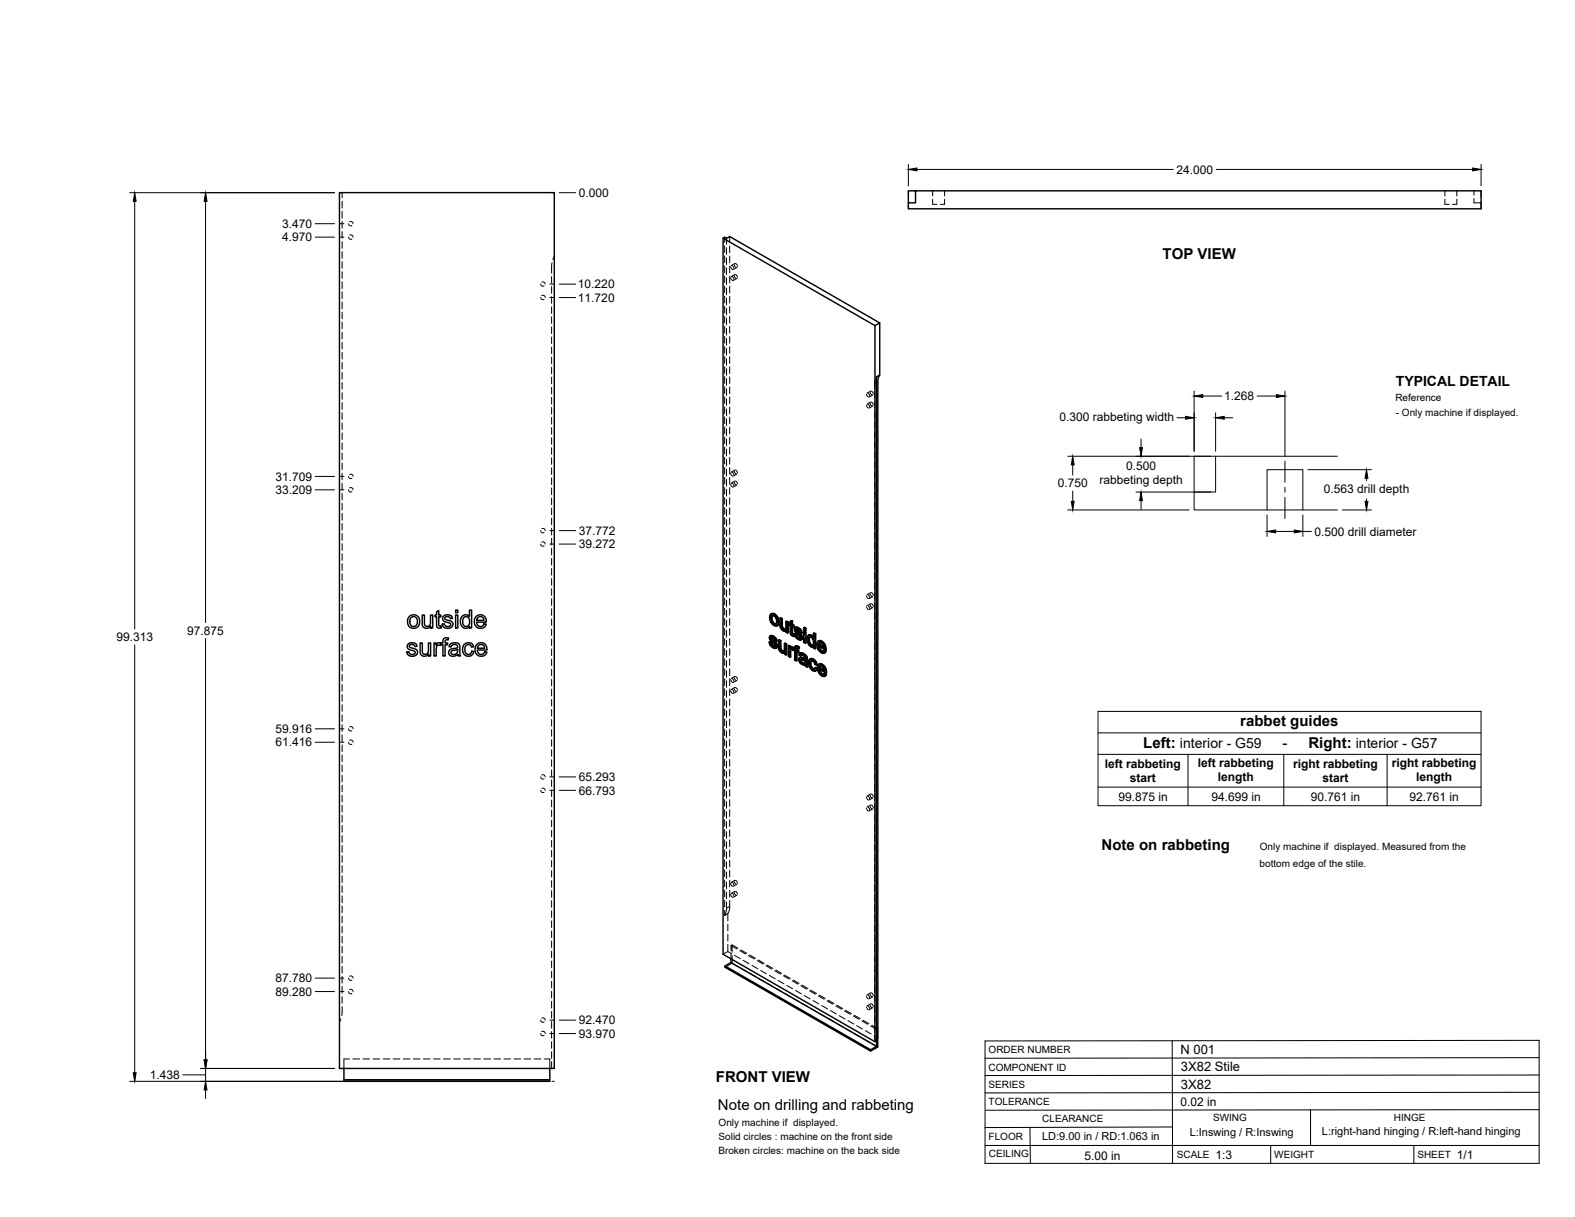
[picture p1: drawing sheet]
<svg xmlns="http://www.w3.org/2000/svg" width="559mm" height="432mm" viewBox="0 0 559 432" stroke-linecap="round" stroke-linejoin="round" font-family="sans-serif">
<!-- layer: Visible -->
<g fill="none" stroke="#000" stroke-width=".51">
<path d="M120.4 68.3h76.3v310.8h-76.3zM324.8 67.7h-2.5v4.3h2.5v-4.3h200.7v6.4h-203.2v-2.1M256.5 84.5v254.1l53.9 31 .6-.3M312.1 114.6l-53.2-30.7-1.1 .7-.7-.4-.6 .3 53.9 31M312.1 133v-18.4l-1.7 .9v254.1M145.3 218.6l1-.4a2.32 2.32 0 0 1 2.6 2.9 2.32 2.32 0 0 1-3.8 1.1l-.5-1.1a2.74 2.74 0 0 1 .7-2.5zM145.8 219.2l1.2-.4 .9 .8 .1 1.6-.7 1h-1.1l-.6-.6-.2-1.4zM149.8 218.2h.8v2.6a1.14 1.14 0 0 0 1.1 1.4 1.14 1.14 0 0 0 1-1.5v-2.5h.8v4.6h-.7v-.6a1.63 1.63 0 0 1-1.9 .7 1.63 1.63 0 0 1-1.1-1.8zM154.9 217.1l.8-.5v1.6h.7v.6h-.7v3.2l.7 .1 .2 .7-.6 .1a1 1 0 0 1-1.1-1.4v-2.7h-.6v-.6h.6zM157.4 218.6l1.3-.5a1.58 1.58 0 0 1 1.8 1.3l-.7 .1a.99 .99 0 0 0-1-.8 .99 .99 0 0 0-1 .9l2.7 1.2a1.69 1.69 0 0 1-.5 1.9 1.69 1.69 0 0 1-1.9 .1l-.6-.2-.5-.8-.1-.3 .8-.2a1.08 1.08 0 0 0 1.1 1.1 1.08 1.08 0 0 0 1-1.1l-1.9-.7a1.19 1.19 0 0 1-.5-2zM161.6 218.2h.8v4.6h-.8zM161.6 216.5h.8v.9h-.8z"/>
<path d="M163.9 218.7a1.73 1.73 0 0 1 2.7 .1v-2.3h.7v6.3h-.7v-.5a1.89 1.89 0 0 1-2.3 .4 1.89 1.89 0 0 1-1-2.2zM164.5 219.2l.6-.4a1.86 1.86 0 0 1 1.6 1.4 1.86 1.86 0 0 1-.8 2h-.1a1.78 1.78 0 0 1-1.7-1.1 1.78 1.78 0 0 1 .4-1.9zM168.9 218.8a2.14 2.14 0 0 1 2.5-.4 2.14 2.14 0 0 1 1.1 2.3h-3.4l.2 .8a1.29 1.29 0 0 0 1.2 .8 1.29 1.29 0 0 0 1.2-.9h.8l-.5 .9a2.34 2.34 0 0 1-3.2 0 2.34 2.34 0 0 1-.1-3.2zM169.5 219.1l1.3-.3a1.23 1.23 0 0 1 .9 1.3h-2.6zM273.6 217.8l.5-.2 .8 .2zM273.6 217.8l-.4 .5-.2 .8 .5 1.7 1.3 1.2 .6 .1 .5-.3M273.6 219.4l.3 1.2M274.1 218.4l-.2 .8M274.6 218l.9 .9a1.64 1.64 0 0 1 .9 1.7M274.9 217.8l1 1.2M275.7 219.1l.4 1.7 .3-.2-.2 1.1M276.7 219.3l.6 .3 .3-.1v2.8"/>
<path d="M277.3 219.6v2.7h.3l.2 .5M277.6 219.5l-.6-.3-.3 .1 .2 3.3 1 1.2 .6 .2 .4-.2M144.8 228.5l1.3-.5a1.58 1.58 0 0 1 1.9 1.3l-.8 .1a1.03 1.03 0 0 0-1-.7 1.03 1.03 0 0 0-1 .7l2.2 .9a1.42 1.42 0 0 1 .6 1.9 1.42 1.42 0 0 1-1.9 .6l-.9-.2-.7-.5-.2-.7 .8-.2a1.09 1.09 0 0 0 1.1 1 1.09 1.09 0 0 0 1.1-1l-1.9-.7a1.19 1.19 0 0 1-.6-2zM149.1 228.1h.7v2.6a1.14 1.14 0 0 0 1.2 1.5 1.14 1.14 0 0 0 1-1.6v-2.5h.8v4.6h-.7v-.6a1.63 1.63 0 0 1-2 .7 1.63 1.63 0 0 1-1-1.8zM154 228.1h.7v.7a1.1 1.1 0 0 1 1.8-.5l.6-.2v-.5a1.33 1.33 0 0 1 .6-1.2 1.33 1.33 0 0 1 1.5 0l-.2 .6a.71 .71 0 0 0-.7 0 .71 .71 0 0 0-.4 .7v.4h.9v.6h-.9v4h-.8v-4h-.6v-.3l-.3 .6a1.02 1.02 0 0 0-1.2 .1 1.02 1.02 0 0 0-.2 1.2v2.4h-.8zM159.6 228.7l.7-.5 1.1-.2 1.5 .5 .5 4.2h-.8l-.2-.5a1.77 1.77 0 0 1-1.9 .7 1.77 1.77 0 0 1-1.3-1.6l.7-.9 1.6-.4a.68 .68 0 0 0 .8-.6 .68 .68 0 0 0-.8-.7 1.12 1.12 0 0 0-1.4 .9l-.8-.2zM160.2 231l2-.5a1.19 1.19 0 0 1-.6 1.6 1.19 1.19 0 0 1-1.6-.7zM164.7 228.7l.1-.1a1.94 1.94 0 0 1 3.3 .9l-.8 .1a1.29 1.29 0 0 0-1.7-.8 1.29 1.29 0 0 0-.7 1.8l.2 .9 .7 .6a1.18 1.18 0 0 0 1.6-1l.7 .1-.3 .9a2.1 2.1 0 0 1-2.6 .5 2.1 2.1 0 0 1-1.1-2.5zM169.1 228.7a2.13 2.13 0 0 1 2.6-.4 2.13 2.13 0 0 1 1.1 2.3h-3.5l.2 .8a1.29 1.29 0 0 0 1.3 .8 1.29 1.29 0 0 0 1.1-.9l.8 .1-.5 .9-.9 .5a2.42 2.42 0 0 1-2.6-1.3 2.42 2.42 0 0 1 .4-2.8zM169.8 229l.6-.3 .8 .1 .6 .5 .2 .7h-2.6zM272.9 227.8l.5 .2M273.3 225.6l.7-.1 .4 .2"/>
<path d="M273.4 228l.3-.1 .2 .7-.2 .2zM273.5 226.5l.5 .4M273.6 226.7l.2 .3 .2-.1 1.4 1.2M273.6 225.5l-.4 .2M273.7 228.8l.6 .5h.7M273.7 225.7h.7l.7 .5M273.7 227.9l-.5-.2-.3 .1 .4 1.2 .7 .7a1.05 1.05 0 0 0 1.4 .2M273.8 227l1.2 1.2 .4-.1 .3 .5M273.8 226.2v.1M273.8 226.6v-.3l-.3 .2 .1-.2 .8 .2 .5 .9 .5 .2M273.9 220.6l.3-.1 .7 .7-.3 .2zM273.9 228.6l.6 .6"/>
<path d="M274 225.5l-.9 .3-.1 .7 .4 .9 1.5 1.4-.1 .7M274.2 225.8l.6 .6 .3-.2 .4 .6M274.2 220.5l-.3-1.3-.3 .1 .3-.8 .3-.1 .9 .6 .4 1.1-.2 1.3h-.7M274.3 229.3l.5 .2M274.8 226.4l.5 .6 .2-.2 .2 .7-.3 .1-.1-.6M274.9 221.2l.4 .2M274.9 229.4l-.1 .1M275.1 228.2l.3 .6 .3-.2 .1 .7M275.4 228.8l.2 .6 .2-.1-.1 .5M275.6 229.4l-.2 .5 .3-.1-.4 .2M276.1 220.8l-.2 1 .3-.1-.5 .4M276.2 227.1l.6 .3 .3-.1v2.8"/>
<path d="M276.8 227.4v2.8l.3-.1 .2 .5M276.8 230.2l.2 .5 .3-.1 .4 .4M277 230.7l.4 .4h.8l-.3 .1M277.1 227.3l-.6-.3-.3 .1v2.5l.2 1 .7 .9a.84 .84 0 0 0 1.3 .1M277.3 222.4l.2 .5 .3-.1 .4 .4M277.4 231.1l.5 .1M277.5 222.9l.5 .4h.7M278 223.3l.4 .1M278.3 228.3l.5 .3 .3-.1v3.7l-.3 .2v-3.8M278.4 231.6v.5l.4 .3M278.4 231.6l-.2 .1M278.7 223.3l-.3 .1"/>
<path d="M278.7 223.2l-.3 .2M278.8 220.5l.6 .3 .3-.1v3.8l-.3 .1v-3.8M278.9 223.8v.5l.5 .3M278.9 223.8l-.2 .1M279.1 228.5l-.5-.3-.3 .1v2.5l-.4 .4M279.7 220.7l-.6-.3-.3 .1-.1 2.7M279.7 229.1l.5 .3 .3-.1v.4l.3-.2M280.2 229.4v.6l.6-.5 .4 .1M280.3 221.1l-.4 .1v.5l.4 .2 .1 2.9 .7 .9h.7l-.1-.6h-.5M280.3 220.5l.9-.3v1.4M280.4 230.5l.1 2.5-.2 .2v-2M280.5 229.3l-.5-.3-.3 .1v3.8l.6 .3"/>
<path d="M280.6 229.7l.6-.1 .5 .4M280.7 230.3l-.1 .1M280.9 220.4v1.3l.3-.1 .5 .3M280.9 221.7l.5 .3 .3-.1v.5l-.3 .1v-.5M280.9 229.7l.6 .6M280.9 224.8l.6 .1M281 225l.7 .1M281.2 220.2l-.9 .3v.9l-.4-.2M281.2 222.4v2.2M281.3 230.8l-.8-.4v.7M281.4 222.5l-.5-.3v2.4l.4 .2M281.4 225.2l.1 .6"/>
<path d="M281.5 230.6l.4 .3v3.3l.6 .3M281.5 230.1v.5M281.5 230.3l-.2 .5M281.5 230.7l-.2 .1M281.7 230l.2 .1M281.8 224.9l.5 .2M282.2 222.7l.7-.2 .4 .2M282.3 229.3h.8l.5 .3M282.3 225.1l.3-.2 .3 .7-.3 .2zM282.4 223.5l.6 .4M282.4 223.8l.3 .2 .3-.1 1.2 1.2M282.5 230.7l.6 .4 .3-.2v.5l-.3 .2v-.5"/>
<path d="M282.5 222.5l-.4 .2M282.6 229.1l-.4 .2M282.6 225.8l.5 .5h.8M282.6 222.7h.7l.7 .5M282.6 224.9l-.6-.2-.2 .2 .4 1.2 .7 .6a1.07 1.07 0 0 0 1.4 .2M282.7 224l1.3 1.3 .2-.2 .4 .5M282.7 223.3h.1M282.7 223.6l-.3-.3 .8 .2 .6 1 .5 .2M282.8 231.4v2.9l-.3 .2v-3.3l.6 .4M282.8 230v.6M282.8 229.4l.6 .4 .2-.2-.3 .7 .1-.5M282.9 225.6l.5 .6"/>
<path d="M282.9 222.5l-.9 .3-.1 .7 .4 .9 1.4 1.3v.8M283 222.9l.7 .5 .3-.2 .4 .6M283.1 229.3l-.5-.2-.5 .2-.2 1.1-.4-.3 .2-.1M283.1 226.3l.6 .2M283.3 230.3a.4 .4 0 0 0-.5-.4 .4 .4 0 0 0-.3 .5v.3l.3-.1 .6 .3M283.7 223.4l.4 .6 .3-.2 .2 .7-.3 .2-.2-.7M283.8 233.4l.6-.2 1.2 .5M283.8 226.5h-.1M284 234.3l.1 .5 .3-.1 .5 .4M284 225.3l.3 .5 .3-.2 .1 .7M284 234.1v.2l.2-.1 .2 .5M284 233.2l-.4 .2"/>
<path d="M284.1 234.8l.5 .5h.9M284.1 233.4l1.5 .3M284.2 234l-.2 .1M284.2 231.8l.7 .3 .3-.2 .7 .5M284.2 234l.8 .2a.63 .63 0 0 1 .6 .6 .63 .63 0 0 1-.4 .7M284.3 234l-.1 .2M284.3 225.8l.2 .6 .2-.1-.1 .5M284.4 232.4l-.4 .4a.92 .92 0 0 1 1-.3 .92 .92 0 0 1 .6 .9v.3M284.4 233.2l-.8 .2-.2 .8 .5 1.1 1 .6a.59 .59 0 0 1 .9 .5l.6 .3M284.5 226.4l-.2 .5 .3-.1-.4 .3M284.5 231.6l-.7 .2M284.9 232.1l.7 .5 .3-.2 .4 .5"/>
<path d="M285.1 224.2l.3-.2 .6 .3-.3 .2zM285.1 222.7l.3-.1 .6 .3-.3 .1zM285.1 224.2v3.7l.6 .3M285.1 222.7v.8l.6 .3M285.2 231.9l-.7-.3-.8 .3-.2 .5 .5 .4M285.5 235.3h-.9M285.6 232.6l.4 .5 .3-.2 .1 .5M286 224.3v3.8l-.3 .1v-3.7M286 222.9v.7l-.3 .2v-.8M286 233.1l.2 .5 .2-.1 .1 2.5M286.2 233.6v2.6l.3-.2 .1 .6-.2 .1-.2-.5M286.9 227.1l.2 1.2"/>
<path d="M287 225.4h1l.5 .4M287.1 226.1l.8 .1 .7 1.4-.1 1.3-.7 .1M287.1 226.1l-.2 1 .3-.2 .2 1.2M287.1 228.3l.3-.2 .6 .7-.2 .2zM287.2 226.1h-.1M287.3 225.2l-.6 .3M287.4 226l-.2 .9M287.4 235.5a1.17 1.17 0 0 0 .7 1.3l.5 .5M287.6 233.8h.4a1.54 1.54 0 0 1 1.5 .9M287.7 236.7l.6 .7h.7M287.7 225.6l.5 .4h.4M287.8 233.6l-.5 .3"/>
<path d="M287.9 234.4l-.2 .9M288 225.4l-.7-.2-.5 .2-.5 .8 .2 1.8 .9 1.3a.79 .79 0 0 0 1.2 .1M288 228.8l.4 .1M288.4 234l.8 .8 .3-.1 .4 1.1-.3 .2-.4-1.2M288.6 224.7l.5 .3 .3-.1v5.2l-.3 .1v-5.2M288.6 233.9l-.8-.3-.5 .3a2.88 2.88 0 0 0 1.6 4.2h.3M288.6 229.4v.5l.5 .3M288.6 229.5l-.2 .1M289.2 237l.5 .4M289.4 224.9l-.5-.3-.3 .1v1.9l-.4-.6M289.6 236l-.5-.2-.5-1.1-.8-.2-.4 1 .3-.2 .3 1.2M289.7 237.4l.3-.2-.2 .5-.6 .4z"/>
<path d="M290 237.2l-.6-.4-.2 .2a.5 .5 0 0 1-.3 .5 .5 .5 0 0 1-.6-.1M290.2 227.5h.7a1.89 1.89 0 0 1 1.8 1.1M290.4 235.7l.7-.1a1.89 1.89 0 0 1 1.8 1.2M290.4 228.7l1.8 1.1-.2-.9-.5-.6a.6 .6 0 0 0-.7-.3 .6 .6 0 0 0-.4 .7l.3-.1 1.5 .8M290.6 236.9l1.8 1.1-.6-1.4a.62 .62 0 0 0-.8-.3 .62 .62 0 0 0-.4 .6l.3-.1 1.5 .8M290.7 230.4a1.16 1.16 0 0 0 1.4 .6M290.7 229.4l.3 .8M290.9 228l-.2 .6M290.9 237.6l.2 .8M290.9 238.5l.6 .8 .8-.1M291 236.3l-.1 .5M291.3 227.6l.9 .9a1.61 1.61 0 0 1 .9 1.8"/>
<path d="M291.4 231.1l.5 .1M291.5 235.8l.9 .9a1.6 1.6 0 0 1 .9 1.8M291.5 239.3l.6 .1M291.6 227.5l-.8-.2-.8 .6-.2 1.3 .4 1.1 .7 1 .9 .5h.6l.7-.8M291.8 235.7l-.7-.2-.8 .4-.3 1.1 .2 1.1 .7 1.2 .9 .6 .7 .1 .7-.8M292 231.1l-.1 .1M292.2 239.3l-.1 .1M292.2 230.8l.6 .4M292.4 228.8l.4 1.7 .3-.2-.3 .2M292.4 239l.6 .4M292.6 237l.4 1.7 .3-.2-.3 .2M292.8 230.6l-2.4-1.4 .3 1.2 .3-.2 .7 .7"/>
<path d="M293 238.8l-2.4-1.4 .3 1.1 .2-.1 .7 .7M293.1 231l-.7 .7M293.1 231l-.6-.4-.6 .6M293.2 239.2l-.6 .7M293.2 239.2l-.5-.4-.6 .6M259.4 340.2v1.3l-2.2 1.2v.5l51.7 29.7v-.4l-51.7-29.8M259.4 341.5l51.6 29.8-2.1 1.2M122 379.1v4.6h73.1v-.6h-73.1M195.1 379.1v4M311 371.3v-237.6l1.1-.7-.5 1.2-.2 1.4v235.9l-2.5 1.4M311.4 368.2l-.4 .3"/>
</g>
<!-- layer: Hidden -->
<g fill="none" stroke="#000" stroke-width=".35">
<path d="M121.4 68.3v1.9M121.4 71.4v2.4M121.4 75v2.4M121.4 78.6v2.3M123.7 79.4l.4 .7h.8M124.1 78.7l.7-.1 .5 .8M330.9 70.7v1.8h1.5M330.9 67.7v1.8M335.1 70.7v1.8h-1.5M335.1 67.7v1.8M512.6 70.7v1.8h1.6M512.6 67.7v1.8"/>
<path d="M516.9 70.7v1.8h-1.6M516.9 67.7v1.8M522.9 70.4v1.6h2.6M522.9 67.7v1.5M121.4 82.1v2.4M121.4 85.7v2.4M121.4 89.3v2.4M121.4 92.9v2.3M121.4 96.4v2.4M121.4 100v2.4M123.7 84.1l.4 .7h.8M124.1 83.4h.7l.5 .7"/>
<path d="M195.7 98.1v2.4M195.8 93.3l-.1 3.6M196.7 90.9l-.6 1.2M257.1 84.2v1.8M257.1 87.2v2.4M257.1 90.8v2.4M257.1 94.4v2.4M257.1 97.9v2.4M257.8 84.6v2.1M257.8 87.9v2.4M257.8 91.5v2.4M257.8 95.1v2.4"/>
<path d="M257.8 98.6v2.4M258.9 83.9v2.2M258.9 87.3v2.4M258.9 90.8v2.4M258.9 94.4v2.4M258.9 98v2.4M259.2 98.5l.3 .7 .5 .3M259.2 94.6l.3 .7 .5 .3M259.7 98.1l.4 .2 .3 .8M259.7 94.2l.4 .4 .3 .6M260.5 97.8l.3 .7 .4 .3M260.5 93.9l.3 .7 .4 .3"/>
<path d="M260.7 97.4l-1.3 .7M260.7 93.5l-1.3 .7M260.9 97.4l.5 .3 .2 .7M260.9 93.5l.5 .4 .2 .6M261.5 98.8l-1.3 .7M261.5 94.9l-1.3 .7M121.4 103.6v2.4M121.4 107.1v2.4M121.4 110.7v2.4M121.4 114.3v2.4M121.4 117.9v2.3M191.8 105.6l.4 .7 .8-.1"/>
<path d="M191.8 100.8l.4 .7h.8M192.2 104.9l.8-.1 .4 .8M192.2 100.1h.8l.4 .7M195.7 101.7v2.4M195.7 105.3v2.3M195.7 108.8v2.4M195.7 112.4v2.4M195.7 116v2.4M195.7 119.5v2.4M257.1 101.5v2.4M257.1 105.1v2.4M257.1 108.6v2.4"/>
<path d="M257.1 112.2v2.4M257.1 115.8v2.4M257.1 119.4v2.4M257.8 102.2v2.4M257.8 105.8v2.4M257.8 109.3v2.4M257.8 112.9v2.4M257.8 116.5v2.4M258.9 101.6v2.3M258.9 105.1v2.4M258.9 108.7v2.4M258.9 112.3v2.4"/>
<path d="M258.9 115.8v2.4M258.9 119.4v2.4M121.4 121.4v2.4M121.4 125v2.4M121.4 128.6v2.4M121.4 132.1v2.4M121.4 135.7v2.4M121.4 139.3v2.4M195.7 123.1v2.4M195.7 126.7v2.4M195.7 130.3v2.4M195.7 133.8v2.4"/>
<path d="M195.7 137.4v2.4M257.1 122.9v2.4M257.1 126.5v2.4M257.1 130.1v2.4M257.1 133.6v2.4M257.1 137.2v2.4M257.8 120.1v2.3M257.8 123.6v2.4M257.8 127.2v2.4M257.8 130.8v2.4M257.8 134.3v2.4M257.8 137.9v2.4"/>
<path d="M258.9 123v2.4M258.9 126.6v2.3M258.9 130.1v2.4M258.9 133.7v2.4M258.9 137.3v2.4M307.4 139.9l.3 .7 .5 .3M307.8 139.5l.5 .2 .3 .8M308.7 139.1l.3 .8 .4 .3M308.9 138.8l-1.3 .7M309.1 138.7l.5 .4 .2 .7M310.3 138.9v2.3M311 133.7l-.6 1.4-.1 2.6"/>
<path d="M121.4 142.9v2.3M121.4 146.4v2.4M121.4 150v2.4M121.4 153.6v2.4M121.4 157.1v2.4M195.7 141v2.4M195.7 144.5v2.4M195.7 148.1v2.4M195.7 151.7v2.4M195.7 155.3v2.3M195.7 158.8v2.4M257.1 140.8v2.4"/>
<path d="M257.1 144.4v2.3M257.1 147.9v2.4M257.1 151.5v2.4M257.1 155.1v2.4M257.1 158.7v2.3M257.8 141.5v2.4M257.8 145.1v2.3M257.8 148.6v2.4M257.8 152.2v2.4M257.8 155.8v2.4M257.8 159.4v2.3M258.9 140.8v2.4"/>
<path d="M258.9 144.4v2.4M258.9 148v2.4M258.9 151.6v2.3M258.9 155.1v2.4M258.9 158.7v2.4M307.4 143.8l.3 .7 .5 .3M307.8 143.4l.5 .2 .3 .8M308.7 143l.2 .6 .5 .5M308.9 142.7l-1.3 .7M309.1 142.6l.5 .4 .2 .7M309.7 144l-1.3 .8M309.7 140.1l-1.3 .8"/>
<path d="M310.3 142.4v2.4M310.3 146v2.4M310.3 149.6v2.4M310.3 153.1v2.4M310.3 156.7v2.4M121.4 160.7v2.4M121.4 164.3v2.4M121.4 167.9v2.3M121.4 171.4v2.4M121.4 175v2.4M121.4 178.6v2.4M123.7 169l.4 .7h.8"/>
<path d="M123.7 173.8l.4 .7h.8M124.1 168.3h.7l.5 .7M124.1 173.1h.7l.5 .7M195.7 162.4v2.4M195.7 166v2.4M195.7 169.5v2.4M195.7 173.1v2.4M195.7 176.7v2.4M257.1 162.2v2.4M257.1 165.8v2.4M257.1 169.4v2.3M257.1 173v2.3"/>
<path d="M257.1 176.5v2.4M257.8 162.9v2.4M257.8 166.5v2.4M257.8 170.1v2.4M257.8 173.7v2.3M257.8 177.2v2.4M258.9 162.3v2.4M258.9 165.9v2.3M258.9 169.4v2.4M258.9 173v2.4M258.9 176.6v2.3M259.2 167.9l.3 .7 .5 .3"/>
<path d="M259.2 171.8l.3 .7 .5 .3M259.7 167.5l.4 .4 .3 .6M259.7 171.4l.4 .4 .3 .6M260.5 167.2l.3 .7 .4 .3M260.5 171.1l.3 .7 .4 .3M260.7 166.8l-1.3 .7M260.7 170.7l-1.3 .7M260.9 166.8l.5 .4 .2 .6M260.9 170.7l.5 .3 .2 .7M261.5 168.2l-1.3 .7M261.5 172.1l-1.3 .7M310.3 160.3v2.4"/>
<path d="M310.3 163.9v2.3M310.3 167.4v2.4M310.3 171v2.4M310.3 174.6v2.4M310.3 178.2v2.3M121.4 182.2v2.3M121.4 185.7v2.4M121.4 189.3v2.4M121.4 192.9v2.3M121.4 196.4v2.4M191.8 193l.4 .7h.8M191.8 188.3l.4 .7h.8"/>
<path d="M192.2 192.3l.9 .1 .3 .6M192.2 187.6h.9l.3 .7M195.7 180.3v2.3M195.7 183.8v2.4M195.7 187.4v2.4M195.7 191v2.4M195.7 194.6v2.3M195.7 198.1v2.4M257.1 180.1v2.4M257.1 183.7v2.3M257.1 187.2v2.4M257.1 190.8v2.4"/>
<path d="M257.1 194.4v2.4M257.1 198v2.3M257.8 180.8v2.4M257.8 184.4v2.4M257.8 187.9v2.4M257.8 191.5v2.4M257.8 195.1v2.4M257.8 198.6v2.4M258.9 180.1v2.4M258.9 183.7v2.4M258.9 187.3v2.4M258.9 190.9v2.4"/>
<path d="M258.9 194.4v2.4M258.9 198v2.4M310.3 181.7v2.4M310.3 185.3v2.4M310.3 188.9v2.3M310.3 192.4v2.4M310.3 196v2.4M310.3 199.6v2.4M121.4 200v2.4M121.4 203.6v2.4M121.4 207.2v2.3M121.4 210.7v2.4"/>
<path d="M121.4 214.3v2.4M121.4 217.9v2.4M195.7 201.7v2.4M195.7 205.3v2.3M195.7 208.9v2.3M195.7 212.4v2.4M195.7 216v2.4M195.7 219.6v2.3M257.1 201.5v2.4M257.1 205.1v2.4M257.1 208.7v2.4M257.1 212.2v2.4"/>
<path d="M257.1 215.8v2.4M257.1 219.4v2.4M257.8 202.2v2.4M257.8 205.8v2.4M257.8 209.4v2.4M257.8 212.9v2.4M257.8 216.5v2.4M258.9 201.6v2.4M258.9 205.1v2.4M258.9 208.7v2.4M258.9 212.3v2.4M258.9 215.9v2.3"/>
<path d="M258.9 219.4v2.4M273.3 218.9l.4 1.7-.2 .2M273.8 217.7l-.8 1.4M274.1 218.4l-.2 .1M274.2 218.3l.7 .1-.3 .1M274.9 218.4l.6 .7-.2 .2M275.5 219.1l.3 1.2-.3 .2M277 219.2l.1 2.9-.3 .2M307.4 215.3l.3 .7 .5 .3M307.4 211.4l.3 .7 .5 .3M307.8 214.9l.5 .2 .3 .8M307.8 211l.5 .2 .3 .8"/>
<path d="M308.7 214.5l.2 .7 .5 .4M308.7 210.7l.2 .6 .5 .4M308.9 214.2l-1.3 .7M308.9 210.3l-1.3 .7M309.1 214.2l.5 .3 .2 .7M309.1 210.3l.5 .3 .2 .7M309.7 215.6l-1.3 .7M309.7 211.7l-1.3 .7M310.3 203.2v2.3M310.3 206.7v2.4M310.3 210.3v2.4M310.3 213.9v2.4"/>
<path d="M310.3 217.4v2.4M121.4 221.4v2.4M121.4 225v2.4M121.4 228.6v2.4M121.4 232.2v2.3M121.4 235.7v2.4M121.4 239.3v2.4M195.7 223.1v2.4M195.7 226.7v2.4M195.7 230.3v2.4M195.7 233.8v2.4M195.7 237.4v2.4"/>
<path d="M257.1 222.9v2.4M257.1 226.5v2.4M257.1 230.1v2.4M257.1 233.7v2.4M257.1 237.2v2.4M257.8 220.1v2.4M257.8 223.6v2.4M257.8 227.2v2.4M257.8 230.8v2.4M257.8 234.4v2.3M257.8 237.9v2.4M258.9 223v2.4"/>
<path d="M258.9 226.6v2.4M258.9 230.1v2.4M258.9 233.7v2.4M258.9 237.3v2.4M273.2 227.7l.4 1.1-.3 .2M273.2 226.1l.2 .6-.3 .1M273.3 225.7l-.3 .6M273.4 226.7l.3 .5-.3 .2M273.5 225.5l-.5 .3M273.6 228.8l.9 .9-.2 .1M273.7 227.2l1.4 1.4-.3 .1M273.7 220.6l1.2 1.2-.3 .1"/>
<path d="M273.8 226.2l.1-.1-.3 .2 .3-.2 .6 .2-.3 .1M274.5 226.3l.5 .4-.3 .1M274.5 229.7l.7 .2-.3 .2M274.9 221.8l.8 .2-.3 .1M275 226.7l.2 .6-.3 .1M275.1 229.3h-.1M275.1 229.3l-.2 .1M275.1 228.6l.2 .4-.3 .2M275.2 227.3l.5 .2M275.3 229l-.2 .3M275.5 229.9h-.3M275.5 221.3l-.2 .1"/>
<path d="M275.8 220.3l-.1 .7-.4 .4M275.9 221.9l-.2 .1M276.5 227v2.9l-.3 .2M276.5 229.9l.2 .6-.3 .1M276.7 230.5l.4 .5-.3 .2M277.1 222.1l.1 .6-.3 .1M277.1 231l.5 .5-.3 .1M277.2 222.7l.4 .5-.3 .2M277.6 223.2l.5 .4-.2 .2M277.6 231.5l.6 .1 .4-.2-.2 .1M278.1 223.6l.7 .2 .4-.2-.2 .2M278.2 231.1h.1"/>
<path d="M278.3 231l-.2 .2M278.5 230.9l-.3 .2M278.6 228.2v2.4l-.4 .4M278.6 231.4v.6l-.2 .1M278.6 232l.5 .2M278.7 223.3h.1M278.9 223.2l-.3 .2M279 223.1l-.3 .2M279.1 220.4v2.4l-.4 .4M279.2 223.6v.6l-.3 .1M279.2 224.2l.5 .3M280 231.5v1.2l-.3 .2"/>
<path d="M280 232.7l.5 .3M280 229v1.3M280.2 221.5l.4 .2-.3 .2M280.2 221v.5l-.3 .2M280.3 221.1l.3 .1M280.5 229.7v.1M280.5 230.4l.7-.2-.3 .2M280.6 221.7l.1 3-.3 .2M280.6 220.3v.9l-.3 .2M280.7 230.3l.1-.1-.2 .1M280.7 224.7l.2 .4-.3 .2M280.7 229.6l-.5 .4"/>
<path d="M280.9 222.2l.3-.2v.4M280.9 225.1l.5 .4-.3 .2M281.2 230.2l.4 .4M281.2 222l.5 .4M281.4 225.5l.4 .2M281.5 230.3l.2-.1-.1 .4M281.7 230.5l.5 .3-.3 .1M281.7 230.2l-.1 .4M281.7 230.1l-.2 .2M281.9 230.1l.3 .2M282 224.7l.5 1.1-.3 .2M282.1 223.1l.2 .6-.3 .1"/>
<path d="M282.2 230.8v3.2l-.3 .2M282.2 234l.6 .3M282.2 222.7l-.3 .6M282.3 223.7l.3 .5-.3 .2M282.3 229.3l-.1 1-.3 .1M282.4 222.5l-.4 .4M282.4 229.1l-.4 .4M282.5 225.8l.9 .9-.3 .2M282.5 231.2l.3-.1v.3M282.6 223.2l.2-.1-.1 .2M282.6 230h.2M282.6 224.2l1.4 1.4-.3 .1"/>
<path d="M282.8 231.1l.6 .3M282.8 223.1l-.3 .2M282.8 223.1l.6 .2-.3 .1M282.9 229.8l.3 .1-.3 .2M283.2 229.9l.3 .2M283.4 223.3l.5 .4-.3 .2M283.4 226.7l.7 .2-.3 .2M283.6 233.8l.3 1-.2 .2M283.7 231.9l.3-.2-.5 .7M283.7 233.4l-.3 .6M283.7 232.2l.6 .4M283.9 223.7l.2 .6-.3 .2"/>
<path d="M283.9 233.3l-.4 .3M283.9 234.8l.9 .8-.3 .1M284 226.3h-.1M284 226.3l-.2 .2M284 225.6l.2 .4-.3 .2M284.1 224.3l.5 .2M284.2 226l-.2 .3M284.3 232.4l.2-.2-.1 .2M284.3 233.9l-.1 .1M284.4 233.8l-.2 .2zM284.4 233.8l-.3 .2M284.4 226.9h-.3"/>
<path d="M284.5 233.8l1.4 .5-.3 .1M284.5 232.2l.6 .2-.3 .1M284.8 235.6l.6 .2-.3 .1M285.1 232.4l.6 .6-.2 .1M285.4 235.8l.5-.1-.2 .2M285.4 226.5v1.3l-.3 .1M285.4 222.6v.7l-.3 .2M285.4 227.8l.6 .3M285.4 224v1.3M285.4 223.3l.6 .3M285.7 235.2l-.3 .2M285.7 233l.2 .6-.3 .1 .3 .1"/>
<path d="M285.8 235.1l-.3 .2M285.9 234.3l-.1 .8-.3 .1M285.9 233.6l-.3 .3M285.9 235.7l.2 .5-.3 .2M286.1 236.2l.5 .4M286.6 226.6l.2 1.1-.3 .1M286.8 227.7l.5 1-.3 .1M286.8 225.6l-.2 1-.3 .1M287 225.3l-.5 .5M287.1 235l.4 1.7-.2 .1M287.3 228.7l.7 .6-.3 .2M287.3 234l-.2 1-.2 .2"/>
<path d="M287.4 225.9h.6l-.3 .2M287.4 225.9v.1M287.4 225.9l-.2 .2 .2-.2M287.5 236.7l1.1 1.1-.2 .2M287.6 233.7l-.6 .5M287.9 234.4l-.2 .1M288 234.4h.6l-.2 .2M288 229.3l.6 .2 .3-.2-.2 .1M288 225.9l.6 .8-.2 .1M288.6 226l.3 .4M288.6 237.8l.9 .2M288.6 234.4l.5 .5-.3 .1"/>
<path d="M288.6 226.7l.3 1.2-.3 .2M288.7 228.9h-.3M288.9 224.6v1.8l-.3 .2M288.9 227.9l-.1 .6-.4 .5M288.9 229.3v.5l-.3 .1M288.9 229.8l.5 .3M289.1 234.9l.3 .7-.3 .2M289.2 237.3l-.2 .1M289.4 235.6l.5 .2M289.4 236.8l-.5 .7M290.1 228.6l.4 1.7-.3 .1M290.3 236.8l.4 1.7-.3 .1"/>
<path d="M290.4 229.2l.3-.1v.3M290.5 230.3l1.2 1.1-.3 .2M290.5 227.4l-.7 1.4M290.6 237.4l.2-.1 .1 .3M290.7 229.1l2.4 1.4M290.7 238.5l1.1 1.1-.3 .2M290.7 235.6l-.4 1.2-.3 .2M290.8 237.3l2.5 1.4M290.9 228l-.2 .1M291 227.9l.6 .1-.3 .2M291 236.3h-.1M291.1 236.1l.7 .1-.3 .2"/>
<path d="M291.6 228l.7 .8-.3 .1M291.7 231.4l.9 .2-.3 .2M291.8 236.2l.7 .8-.3 .1M291.8 239.6l1 .3-.3 .1M292.1 231h.1M292.2 229.4l.3 .2M292.2 231h.1M292.3 239.2h.1M292.3 228.8l.2 .8-.3 .2M292.3 239.2l-.1 .1M292.4 237.6l.3 .2M292.4 239.2l-.3 .2"/>
<path d="M292.5 237l.2 .8-.3 .2M292.5 230.6l-.3 .4M292.7 238.8l-.4 .4M292.7 231.6h-.1M292.9 239.8l-.1 .1M310.3 221v2.4M310.3 224.6v2.4M310.3 228.2v2.3M310.3 231.7v2.4M310.3 235.3v2.4M310.3 238.9v2.4M121.4 242.9v2.4"/>
<path d="M121.4 246.4v2.4M121.4 250v2.4M121.4 253.6v2.4M121.4 257.2v2.3M123.7 258.6l.4 .7h.8M124.1 257.9h.7l.5 .7M195.7 241v2.4M195.7 244.6v2.4M195.7 248.1v2.4M195.7 251.7v2.4M195.7 255.3v2.4M195.7 258.8v2.4"/>
<path d="M257.1 240.8v2.4M257.1 244.4v2.4M257.1 248v2.3M257.1 251.5v2.4M257.1 255.1v2.4M257.1 258.7v2.3M257.8 241.5v2.4M257.8 245.1v2.4M257.8 248.7v2.3M257.8 252.2v2.4M257.8 255.8v2.4M257.8 259.4v2.3"/>
<path d="M258.9 240.9v2.3M258.9 244.4v2.4M258.9 248v2.4M258.9 251.6v2.4M258.9 255.2v2.3M258.9 258.7v2.4M259.2 245l.2 .6 .6 .4M259.2 241.1l.2 .6 .6 .4M259.7 244.6l.4 .4 .3 .7M259.7 240.7l.4 .4 .3 .7M260.5 244.3l.3 .7 .4 .3M260.5 240.4l.3 .7 .4 .3"/>
<path d="M260.7 243.9l-1.3 .7M260.7 240l-1.3 .7M260.9 243.9l.5 .4 .2 .6M260.9 240l.5 .4 .2 .6M261.5 245.3l-1.3 .7M261.5 241.4l-1.3 .7M310.3 242.4v2.4M310.3 246v2.4M310.3 249.6v2.4M310.3 253.2v2.3M310.3 256.7v2.4M121.4 260.7v2.4"/>
<path d="M121.4 264.3v2.4M121.4 267.9v2.4M121.4 271.4v2.4M121.4 275v2.4M121.4 278.6v2.4M123.7 263.4l.4 .6h.8M124.1 262.7l.7-.1 .5 .8M191.8 275.7l.4 .6h.8M192.2 279.7l.9 .1 .3 .6M192.2 275h.9l.3 .7M195.7 262.4v2.4M195.7 266v2.4"/>
<path d="M195.7 269.6v2.3M195.7 273.1v2.4M195.7 276.7v2.4M257.1 262.3v2.3M257.1 265.8v2.4M257.1 269.4v2.4M257.1 273v2.3M257.1 276.5v2.4M257.8 263v2.3M257.8 266.5v2.4M257.8 270.1v2.4M257.8 273.7v2.3"/>
<path d="M257.8 277.2v2.4M258.9 262.3v2.4M258.9 265.9v2.3M258.9 269.5v2.3M258.9 273v2.4M258.9 276.6v2.4M310.3 260.3v2.4M310.3 263.9v2.4M310.3 267.4v2.4M310.3 271v2.4M310.3 274.6v2.4M310.3 278.2v2.3"/>
<path d="M121.4 282.2v2.3M121.4 285.7v2.4M121.4 289.3v2.4M121.4 292.9v2.4M121.4 296.5v2.3M191.8 280.4l.4 .7h.8M195.7 280.3v2.4M195.7 283.8v2.4M195.7 287.4v2.4M195.7 291v2.4M195.7 294.6v2.3M195.7 298.1v2.4"/>
<path d="M257.1 280.1v2.4M257.1 283.7v2.4M257.1 287.3v2.3M257.1 290.8v2.4M257.1 294.4v2.4M257.1 298v2.4M257.8 280.8v2.4M257.8 284.4v2.4M257.8 288v2.3M257.8 291.5v2.4M257.8 295.1v2.4M257.8 298.7v2.4"/>
<path d="M258.9 280.2v2.3M258.9 283.7v2.4M258.9 287.3v2.4M258.9 290.9v2.4M258.9 294.4v2.4M258.9 298v2.4M307.4 286.7l.3 .7 .5 .3M307.4 282.8l.3 .7 .5 .4M307.8 286.3l.5 .3 .3 .8M307.8 282.4l.5 .3 .3 .8M308.7 286l.2 .6 .5 .4M308.7 282.1l.2 .6 .5 .4"/>
<path d="M308.9 285.6l-1.3 .7M308.9 281.7l-1.3 .7M309.1 285.6l.5 .4 .2 .6M309.1 281.7l.5 .4 .2 .6M309.7 287l-1.3 .7M309.7 283.1l-1.3 .7M310.3 281.7v2.4M310.3 285.3v2.4M310.3 288.9v2.4M310.3 292.5v2.3M310.3 296v2.4M310.3 299.6v2.4"/>
<path d="M121.4 300v2.4M121.4 303.6v2.4M121.4 307.2v2.3M121.4 310.7v2.4M121.4 314.3v2.4M121.4 317.9v2.4M195.7 301.7v2.4M195.7 305.3v2.4M195.7 308.9v2.3M195.7 312.4v2.4M195.7 316v2.4M195.7 319.6v2.3"/>
<path d="M257.1 301.5v2.4M257.1 305.1v2.4M257.1 308.7v2.4M257.1 312.3v2.3M257.1 315.8v2.4M257.1 319.4v2.4M257.8 302.2v2.4M257.8 305.8v2.4M257.8 309.4v2.4M257.8 312.9v2.4M257.8 316.5v2.4M258.9 319.4l-.1 3.4a2.41 2.41 0 0 1-1.7 2v-1.8"/>
<path d="M258.9 301.6v2.4M258.9 305.2v2.4M258.9 308.7v2.4M258.9 312.3v2.4M258.9 315.9v2.4M259.2 317.3l.2 .6 .6 .5M259.2 313.4l.3 .8 .5 .3M259.7 316.9l.4 .4 .3 .7M259.7 313.1l.4 .3 .3 .7M260.5 316.6l.3 .7 .4 .3M260.5 312.7l.3 .7 .4 .4M260.7 316.3l-1.3 .7"/>
<path d="M260.7 312.4l-1.3 .7M260.9 316.2l.5 .4 .2 .6M260.9 312.3l.5 .4 .2 .7M261.5 317.6l-1.3 .7M261.5 313.7l-1.3 .8M310.3 303.2v2.4M310.3 306.7v2.4M310.3 310.3v2.4M310.3 313.9v2.4M310.3 317.5v2.3M121.4 321.5v2.3M121.4 325v2.4"/>
<path d="M121.4 328.6v2.4M121.4 332.2v2.4M121.4 335.7v2.4M121.4 339.3v2.4M195.7 323.2v2.3M195.7 326.7v2.4M195.7 330.3v2.4M195.7 333.9v2.3M195.7 337.4v2.4M257.8 320.1l-.1 2.8-.6 1.9M258.2 337.6l-1.7 1M258.2 337.6l1.3 .8"/>
<path d="M258.2 324.2v2.5M258.2 327.9v2.4M258.2 331.5v2.4M258.2 335v2.6M259.4 337.2v-1.7l.4-.2v2.6M259.4 338.4v1.8M259.4 335.5l2 1.2M259.8 339.1v2.7M259.8 335.3l2 1.2M260.6 339l2.1 1.1M262.5 337.3l2 1.2M262.9 337.1l2 1.1"/>
<path d="M265.6 339.1l2 1.2M266 338.8l2 1.2M310.3 321v2.4M310.3 324.6v2.4M310.3 328.2v2.4M310.3 331.7v2.4M310.3 335.3v2.4M310.3 338.9v2.4M121.4 357.2l-.1 3.1M121.4 342.9v2.4M121.4 346.5v2.3M121.4 350v2.4"/>
<path d="M121.4 353.6v2.4M123.7 351.8l.4 .7h.8M123.7 347l.4 .7h.8M124.1 351.1h.7l.5 .7M124.1 346.4l.7-.1 .5 .7M195.7 341v2.4M195.7 344.6v2.4M195.7 348.1v2.4M195.7 351.7v2.4M195.7 355.3v2.4M195.7 358.9v2.4M259.8 341.8l-2.6 1.4"/>
<path d="M259.8 341.8l2 1.2M262.9 343.6l2 1.1M263.7 340.7l2 1.2M266 345.3l2 1.2M266.8 342.5l2 1.2M268.7 340.8l2 1.2M269.1 340.6l2 1.2M269.1 347.1l2 1.2M269.9 344.3l2 1.2M271.8 342.6l2 1.2M272.2 342.4l2 1.2M272.2 348.9l2 1.2"/>
<path d="M273 346.1l2 1.2M274.8 344.4l2.1 1.2M275.3 344.2l2 1.2M275.3 350.7l2 1.2M276.1 347.9l2 1.2M277.9 346.2l2.1 1.2M278.3 346l2.1 1.2M278.3 352.5l2.1 1.2M279.2 349.7l2 1.1M281.1 348l2 1.2M281.5 347.7l2 1.2M281.5 354.2l2 1.2"/>
<path d="M282.3 351.4l2 1.2M284.1 349.8l2.1 1.2M284.5 349.5l2.1 1.2M284.5 356l2.1 1.2M285.3 353.2l2.1 1.2M287.2 351.6l2.1 1.1M287.6 351.3l2.1 1.2M287.6 357.8l2.1 1.2M288.5 355l2 1.2M290.3 353.3l2.1 1.2M290.7 353.1l2.1 1.2M290.7 359.6l2.1 1.2"/>
<path d="M291.5 356.8l2.1 1.2M293.4 355.1l2.1 1.2M293.8 354.9l2.1 1.2M294.6 358.6l2.1 1.1M296.5 356.9l2.1 1.2M296.9 356.7l2.1 1.1M299.6 358.7l2.1 1.2M300 358.5l2.1 1.1M307.4 357.3l.3 .7 .5 .3M307.4 353.4l.3 .7 .5 .3M307.8 356.9l.5 .2 .3 .8M307.8 353l.5 .2 .3 .8"/>
<path d="M308.7 356.5l.2 .6 .5 .5M308.7 352.6l.2 .7 .5 .4M308.9 356.2l-1.3 .7M308.9 352.3l-1.3 .7M309.1 356.2l.5 .3 .2 .7M309.1 352.3l.5 .3 .2 .7M309.7 357.5l-1.3 .8M309.7 353.7l-1.3 .7M310.3 342.5v2.3M310.3 346v2.4M310.3 349.6v2.4M310.3 353.2v2.4"/>
<path d="M310.3 356.7v2.4M121 361.5l-.6 1.2M124 375.7h-2v3.4M125.2 375.7h2.4M128.8 375.7h2.3M132.4 375.7h2.3M135.9 375.7h2.4M139.5 375.7h2.4M143.1 375.7h2.4M146.6 375.7h2.4M150.2 375.7h2.4M153.8 375.7h2.4"/>
<path d="M157.4 375.7h2.3M160.9 375.7h2.4M164.5 375.7h2.4M168.1 375.7h2.4M171.6 375.7h2.4M175.2 375.7h2.4M178.8 375.7h2.4M182.4 375.7h2.3M185.9 375.7h2.4M189.5 375.7h2.4M191.8 366.7l.4 .7h.8M191.8 362l.4 .6h.8"/>
<path d="M192.2 366h.8l.4 .7M192.2 361.3l.8-.1 .4 .8M193.1 375.7h2v3.4M195.7 362.4v2.4M195.7 366v2.4M195.7 369.6v2.4M195.7 373.1v2.4M195.7 376.7v2.4M293.8 361.4l2.1 1.2M296.9 363.2l2.1 1.1M297.7 360.4l2.1 1.1M300 364.9l2.1 1.2"/>
<path d="M300.8 362.1l2.1 1.2M302.7 360.5l2.1 1.2M303.1 360.2l2.1 1.2M303.1 366.7l2.1 1.2M303.9 363.9l2.1 1.2M305.8 362.2l2.1 1.2M306.2 362l2.1 1.2M306.2 368.5l2.1 1.2M307 365.7l2.1 1.2M308.9 364l2.1 1.2 .4-.2M309.3 363.8l2.1 1.2M309.3 370.3l2.1 1.2"/>
<path d="M310.3 368.9l.7 .4M310.3 360.3v2.4M310.3 363.9v2.4M310.3 367.5v1.4M311 368.5l-.7 .4M311.4 365v3.3l-1.3-.8"/>
</g>
<!-- layer: Reference -->
<g fill="none" stroke="#000" stroke-width=".35">
<path d="M120.4 79.4h1.6M121.2 68.3h-.8v.9M195.9 68.3h.8v.9M322.3 67.7v2.1M322.3 72v2.1M525.5 67.7v2.1M525.5 72v2.1M120.4 84.1h1.6M195.1 100.8h1.6M195.1 105.6h1.6M120.4 169h1.6M120.4 173.8h1.6"/>
<path d="M431.3 161.9v12.7h-7.6M474.5 161.9h-50.8v19h50.8M195.1 188.3h1.6M195.1 193h1.6M449.5 180.9v-14.3h12.7v14.3M120.4 258.6h1.6M120.4 263.4h1.6M195.1 275.7h1.6M195.1 280.4h1.6M120.4 347h1.6M120.4 351.8h1.6M120.4 378.3v.8h.8"/>
<path d="M195.1 362h1.6M195.1 366.7h1.6M196.7 378.3v.8h-.8M195.9 383.7h.8"/>
</g>
<!-- layer: Visible Narrow -->
<path d="M311.4 135.6l-.4 .2M274.5 227.3l-.2 .2M277.1 229.4l-.3 .1M277.6 221.6l-.3 .1M281.2 224.2l-.3 .2M282.8 230.2l-.3 .2M283.4 224.3l-.3 .2M284.9 233.4l-.3 .2M286.5 234l-.3 .2M286.5 234.9l-.3 .2" fill="none" stroke="#000" stroke-width=".35"/>
<!-- layer: Hidden Narrow -->
<path d="M311 135.8l-.7 .4M274.6 228l-.3 .2M276.5 229.3l-.3 .1M277 221.5l-.3 .2M278.6 230.2l-.3 .1M279.1 222.4l-.3 .1M280.6 223.9l-.3 .1M282.2 229.8l-.3 .2M283.4 225l-.2 .2M285 234l-.3 .1M285.9 234.5l-.3 .2M258.9 321.6l-1.1 .7" fill="none" stroke="#000" stroke-width=".35"/>
<!-- layer: Titleblock -->
<path d="M349.5 369.3l196.6-.2v43.7h-196.6zM415.9 369.3l.1 43.5M546.1 375.3l-196.6 .2M365.4 399.9l.2 12.9M416 399.9l-66.5 .2M465 393.7v12.7M546.1 393.7l-196.3 .2M546.1 387.6l-196.6 .2M546.1 381.4l-196.6 .2M349.5 406.4h196.6M450.8 406.4v6.4M501.6 406.4v6.4" fill="none" stroke="#000" stroke-width=".36"/>
<!-- layer: FD_Dimensions -->
<g fill="none" stroke="#000" stroke-width=".35">
<path d="M322.3 58.3v7.7M525.5 58.3v7.7M46 68.4h72.7M47.8 71.4v151.8M72.9 71.4v149.5M111.8 79.4h6.9M198.4 68.4h5.8M325.3 60.1h91M431.5 60.1h90.9M111.8 84.1h6.9M198.4 100.8h5.8M198.4 105.6h5.8"/>
<path d="M423.7 138.7v21.4M455.9 138.7v23.1M404.8 155.8v3M417.6 148.2h3M426.7 140.5h6.8M431.3 146.5v13.6M434.3 148.2h3.1M446 140.5h6.8M111.8 169h6.9M111.8 173.8h6.9M378.8 161.9h50.7M380.6 164.9v3.7"/>
<path d="M380.6 174.2v3.7M403.1 174.6h26.4M404.8 177.6v3.1M464 166.6h22.6M484.8 169.7v.9M484.8 177v.9M198.4 188.3h5.8M198.4 193h5.8M378.8 180.9h43.1M449.5 182.7v7.6M452.6 188.6h6.6M462.2 182.7v7.6"/>
<path d="M462.2 188.6h3.1M476.2 180.9h10.4M47.8 228.8v151.8M72.9 226.6v149.4M111.8 258.6h6.9M111.8 263.4h6.9M198.4 275.7h5.8M198.4 280.4h5.8M111.8 347h6.9M111.8 351.8h6.9M71.2 379.1h47.5M72.9 379.1v4.6"/>
<path d="M198.4 362h5.8M198.4 366.7h5.8M46 383.7h148.1M64.9 381.4h8M72.9 386.7v3.1"/>
</g>
<g fill="#000" stroke="#000" stroke-width=".35">
<path d="M322.3 60.1l3-.5v1zM522.4 59.6l3.1 .5-3.1 .5zM47.8 68.4l.5 3h-1zM72.9 68.4l.5 3h-1zM404.3 158.8h1l-.5 3.1zM420.6 147.7l3.1 .5-3.1 .5zM423.7 140.5l3-.5v1zM431.3 148.2l3-.5v1zM452.8 140l3.1 .5-3.1 .5zM380.6 161.9l.5 3h-1zM380.1 177.9h1l-.5 3zM404.8 174.6l.5 3h-1z"/>
<path d="M484.3 177.9h1l-.5 3zM484.8 166.6l.5 3.1h-1zM449.5 188.6l3.1-.6v1.1zM459.2 188l3 .6-3 .5zM72.4 376h1l-.5 3.1zM47.3 380.6h1l-.5 3.1zM72.9 383.7l.5 3h-1z"/>
</g>
<!-- layer: Smart Centers -->
<path d="M455.9 163.6v7.5M455.9 172.9v1.8M455.9 176.5v7.5" fill="none" stroke="#000" stroke-width=".35"/>
<!-- layer: Custom Tables -->
<path d="M389.6 252.4h135.9v33.5h-135.9zM389.6 260h135.9M389.6 267.7h135.9M389.6 279.3h135.9M421.5 267.7v18.2M455.5 267.7v18.2M492.1 267.7v18.2" fill="none" stroke="#000" stroke-width=".35"/>
<g font-size="5.3">
<text x="412.5" y="92">TOP VIEW</text>
<text x="440" y="257.6">rabbet guides</text>
<text x="405.6" y="265.2">Left: interior - G59</text>
<text x="455" y="265.2">-</text>
<text x="464.2" y="265.2">Right: interior - G57</text>
<text x="390.9" y="301.7">Note on rabbeting</text>
<text x="254" y="383.9">FRONT VIEW</text>
<text x="254.7" y="393.8">Note on drilling and rabbeting</text>
</g>
<text font-size="5" x="495.2" y="136.9">TYPICAL DETAIL</text>
<g font-size="4.6">
<text x="418.8" y="373.8">N 001</text>
<text x="419" y="380.2">3X82 Stile</text>
<text x="419" y="386.2">3X82</text>
</g>
<g font-size="4.3">
<text x="417.4" y="61.6">24.000</text>
<text x="205.3" y="69.9">0.000</text>
<text x="100.1" y="80.9">3.470</text>
<text x="100.1" y="85.6">4.970</text>
<text x="205.1" y="102.3">10.220</text>
<text x="205.1" y="107.1">11.720</text>
<text x="434.3" y="142">1.268</text>
<text x="375.9" y="149.3">0.300 rabbeting width</text>
<text x="399.5" y="166.8">0.500</text>
<text x="97.7" y="170.5">31.709</text>
<text x="375.3" y="172.9">0.750</text>
<text x="390" y="171.9">rabbeting depth</text>
<text x="97.7" y="175.3">33.209</text>
<text x="469.7" y="174.9">0.563 drill depth</text>
<text x="205.3" y="189.8">37.772</text>
<text x="466.4" y="190">0.500 drill diameter</text>
<text x="205.3" y="194.5">39.272</text>
<text x="41.3" y="227.5">99.313</text>
<text x="66.4" y="225.2">97.875</text>
<text x="97.7" y="260.1">59.916</text>
<text x="97.7" y="264.8">61.416</text>
<text x="392" y="272.4">left rabbeting</text>
<text x="425" y="272">left rabbeting</text>
<text x="458.8" y="272.4">right rabbeting</text>
<text x="493.8" y="272">right rabbeting</text>
<text x="205.4" y="277.2">65.293</text>
<text x="205.4" y="281.9">66.793</text>
<text x="400.9" y="277.5">start</text>
<text x="432.1" y="277.1">length</text>
<text x="469.2" y="277.5">start</text>
<text x="502.4" y="277.1">length</text>
<text x="396.8" y="284.1">99.875 in</text>
<text x="429.8" y="284.1">94.699 in</text>
<text x="465.1" y="284.1">90.761 in</text>
<text x="500.1" y="284.1">92.761 in</text>
<text x="97.7" y="348.6">87.780</text>
<text x="97.7" y="353.3">89.280</text>
<text x="205.3" y="363.4">92.470</text>
<text x="205.3" y="368.2">93.970</text>
<text x="53.1" y="382.9">1.438</text>
<text x="418.8" y="392.4">0.02 in</text>
<text x="384.8" y="411.6">5.00 in</text>
<text x="431.3" y="411.1">1:3</text>
<text x="516.9" y="411.1">1/1</text>
</g>
<g font-size="3.9">
<text x="369.8" y="404.5">LD:9.00 in / RD:1.063 in</text>
<text x="422.1" y="403.1">L:Inswing / R:Inswing</text>
<text x="469" y="402.8">L:right-hand hinging / R:left-hand hinging</text>
</g>
<g font-size="3.5">
<text x="495.1" y="142.4">Reference</text>
<text x="495.2" y="147.5">- Only machine if displayed.</text>
<text x="447" y="301.7">Only machine if displayed. Measured from the</text>
<text x="446.9" y="307.7">bottom edge of the stile.</text>
<text x="350.8" y="373.6">ORDER NUMBER</text>
<text x="350.8" y="379.9">COMPONENT ID</text>
<text x="350.8" y="386.1">SERIES</text>
<text x="350.8" y="392.2">TOLERANCE</text>
<text x="255" y="399.4">Only machine if displayed.</text>
<text x="369.8" y="398.1">CLEARANCE</text>
<text x="430.4" y="397.8">SWING</text>
<text x="494.5" y="397.6">HINGE</text>
<text x="255" y="404.5">Solid circles : machine on the front side</text>
<text x="350.8" y="404.5">FLOOR</text>
<text x="254.9" y="409.6">Broken circles: machine on the back side</text>
<text x="350.8" y="410.5">CEILING</text>
<text x="417.5" y="410.9">SCALE</text>
<text x="452.1" y="410.9">WEIGHT</text>
<text x="502.9" y="410.9">SHEET</text>
</g>
</svg>
